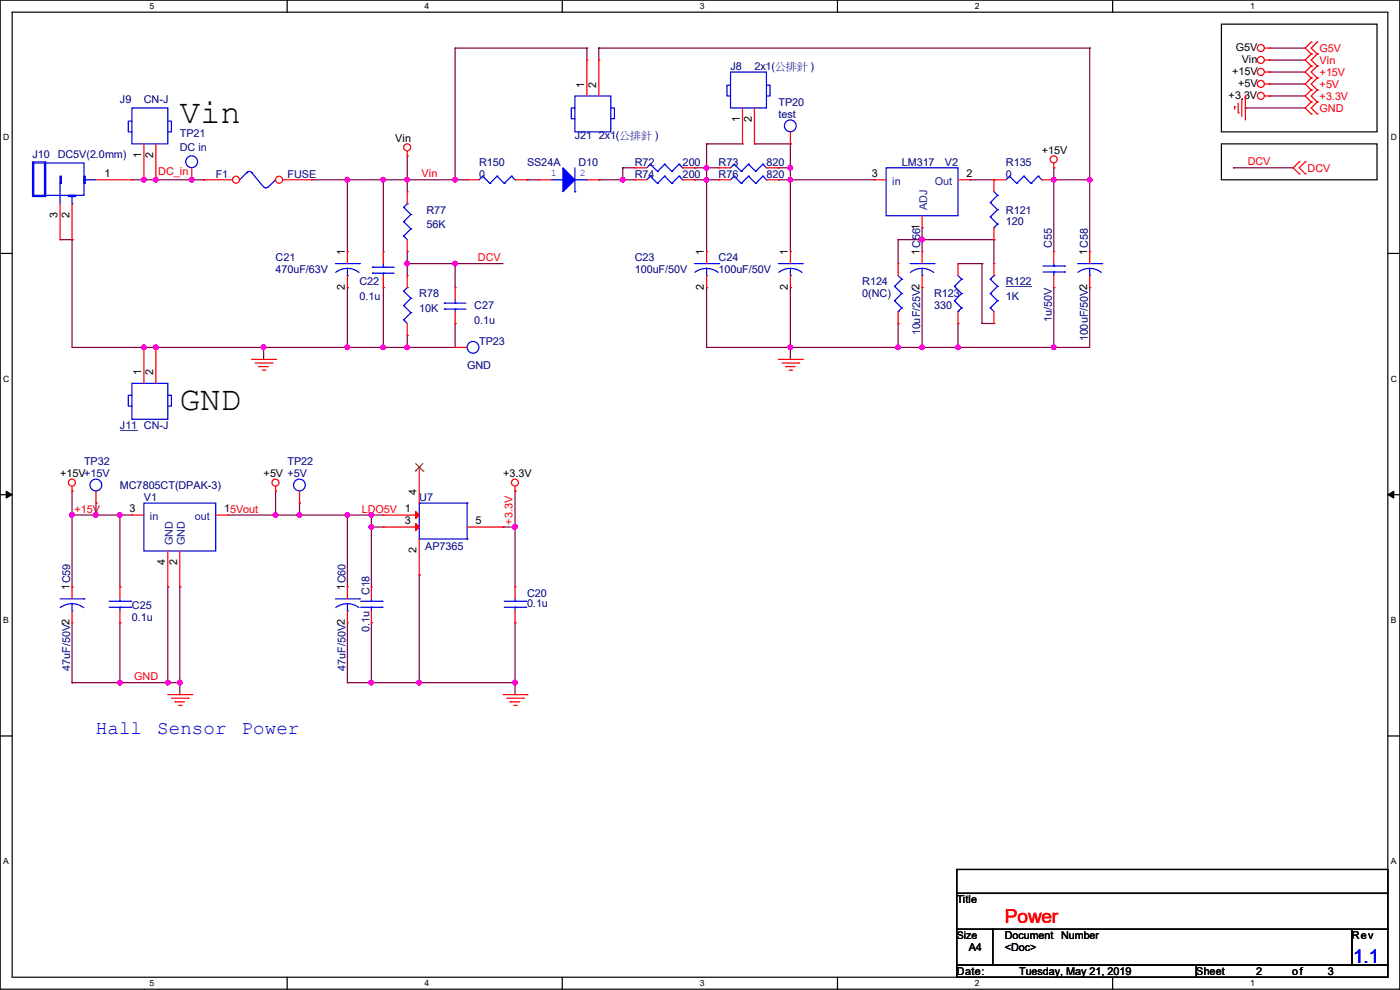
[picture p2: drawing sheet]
<svg xmlns="http://www.w3.org/2000/svg" width="297mm" height="210mm" viewBox="0 0 297 210" stroke-linecap="round" stroke-linejoin="round" font-family="sans-serif">
<path d="M0 0h297v209.8h-297zM2.6 2.6h291.8v204.7h-291.8z" fill="none" stroke="#000" stroke-width=".25"/>
<g fill="#fff">
<path d="M31.7 .3h1v2h-1z"/>
<path d="M31.7 207.6h1v1.9h-1z"/>
</g>
<path d="M60.9 0v2.6M60.9 207.3v2.5" fill="none" stroke="#000" stroke-width=".25"/>
<g fill="#fff">
<path d="M90.1 .3h1v2h-1z"/>
<path d="M90.1 207.6h1v1.9h-1z"/>
</g>
<path d="M119.3 0v2.6M119.3 207.3v2.5" fill="none" stroke="#000" stroke-width=".25"/>
<g fill="#fff">
<path d="M148.5 .3h.9v2h-.9z"/>
<path d="M148.5 207.6h.9v1.9h-.9z"/>
</g>
<path d="M177.7 0v2.6M177.7 207.3v2.5" fill="none" stroke="#000" stroke-width=".25"/>
<g fill="#fff">
<path d="M206.8 .3h1v2h-1z"/>
<path d="M206.8 207.6h1v1.9h-1z"/>
</g>
<path d="M236.1 0v2.6M236.1 207.3v2.5" fill="none" stroke="#000" stroke-width=".25"/>
<g fill="#fff">
<path d="M265.2 .3h1v2h-1z"/>
<path d="M265.2 207.6h1v1.9h-1z"/>
<path d="M.7 28.2h1.2v1.9h-1.2z"/>
<path d="M295.1 28.2h1.2v1.9h-1.2z"/>
<path d="M.7 79.3h1.2v2h-1.2z"/>
<path d="M295.1 79.3h1.2v2h-1.2z"/>
</g>
<path d="M0 53.8h2.6M294.4 53.8h2.6" fill="none" stroke="#000" stroke-width=".25"/>
<g fill="#fff">
<path d="M.7 130.5h1.2v2h-1.2z"/>
<path d="M295.1 130.5h1.1v2h-1.1z"/>
</g>
<path d="M0 104.9h2.6M294.4 104.9h2.6" fill="none" stroke="#000" stroke-width=".25"/>
<path d="M1.3 104.2l1.3 .7-1.3 .8zM294.4 104.9l1.3-.7v1.5z" fill="#000" stroke="#000" stroke-width=".21"/>
<g fill="#fff">
<path d="M.7 181.7h1.2v2h-1.2z"/>
<path d="M295.1 181.7h1.1v2h-1.1z"/>
</g>
<path d="M259.1 5.1h33v22.9h-33zM259.1 30.5h33v7.6h-33zM0 156.1h2.6M294.4 156.1h2.6M203 184.4h91.4v5.1h-91.4zM203 189.5h91.4v7.6h-91.4zM203 197.1h7.6v7.7h-7.6zM210.6 197.1h76.2v7.7h-76.2zM286.8 197.1h7.6v7.7h-7.6zM203 204.8h50.8v2.5h-50.8zM253.8 204.8h40.6v2.5h-40.6z" fill="none" stroke="#000" stroke-width=".25"/>
<g fill="none" stroke="#800040" stroke-width=".25">
<path d="M96.6 10.2h.1M96.6 10.2v27.9M96.6 10.2h27.9M124.5 10.2h.1M124.5 10.2v2.5M127 10.2h.1M127 10.2h104.2M127 10.2v2.5M231.2 10.2h.1M231.2 10.2v43.2M269.3 17.8h.1M269.3 15.3h.1"/>
<path d="M269.3 12.7h.1M269.3 10.2h.1M269.3 17.8h7.6M269.3 15.3h7.6M269.3 12.7h7.6M269.3 10.2h7.6M28 38.1h15.2M30.5 38.1h.1M33.1 38.1h.1M40.7 38.1h.1M43.2 38.1h.1M66.1 38.1h33"/>
<path d="M73.7 38.1h.1M73.7 38.1v15.3M81.3 38.1h.1M81.3 38.1v15.3M86.4 38.1h.1M86.4 33.1h.1M86.4 33.1v7.6M96.6 38.1h.1M111.8 38.1h.1M111.8 38.1h2.5M127 38.1h.1M127 38.1h7.7"/>
<path d="M132.1 35.6h.1M132.1 38.1h.1M132.1 35.6h2.6M132.1 35.6v2.5M147.4 38.1h.1M147.4 35.6h.1M147.4 38.1h5M147.4 35.6h5M149.9 35.6h.1M149.9 38.1h.1M149.9 30.5h.1M149.9 30.5v22.9"/>
<path d="M149.9 30.5h7.6M160.1 30.5h.1M160.1 30.5h7.6M165.1 38.1h.1M165.1 35.6h.1M165.1 38.1h20.4M165.1 35.6h2.6M167.7 35.6h.1M167.7 38.1h.1M167.7 30.5h.1M167.7 30.5v22.9M205.8 38.1h.1"/>
<path d="M205.8 38.1h5.1M223.6 35.6h.1M223.6 38.1h.1M223.6 38.1h7.6M223.6 35.6v17.8M231.2 38.1h.1M261.7 35.6h.1M261.7 35.6h12.7M264.2 22.9h.1M264.2 22.9h12.7M269.3 20.4h.1M269.3 20.4h7.6"/>
<path d="M12.7 50.8h2.6M15.3 50.8h.1M15.3 50.8v22.9h81.3v-5.1M86.4 55.9h.1M86.4 53.4h.1M86.4 53.4v5.1M86.4 55.9h20.3M96.6 55.9h.1M96.6 55.9v5.1M190.5 50.8h.1M190.5 50.8h20.4M190.5 50.8v5.1"/>
<path d="M195.6 48.3h.1M195.6 50.8h.1M195.6 48.3v5.1M203.2 55.9h.1M203.2 55.9h5.1M208.3 55.9h.1M208.3 55.9v12.7M210.9 50.8h.1M210.9 50.8v5.1M30.5 73.7h.1M33.1 73.7h.1M55.9 73.7h.1"/>
<path d="M55.9 73.7v2.5M73.7 61h.1M73.7 73.7h.1M73.7 61v12.7M81.3 61h.1M81.3 73.7h.1M81.3 61v12.7M86.4 73.7h.1M86.4 71.2h.1M86.4 71.2v2.5M96.6 68.6h.1M149.9 61h.1"/>
<path d="M149.9 73.7h.1M149.9 61v12.7M167.7 61h.1M167.7 73.7h.1M167.7 61v15.2M190.5 68.6h.1M190.5 73.7h.1M190.5 68.6v5.1M195.6 61h.1M195.6 73.7h.1M195.6 61v12.7M203.2 68.6h.1"/>
<path d="M203.2 73.7h.1M203.2 68.6v5.1M208.3 68.6h.1M208.3 68.6h2.6M223.6 61h.1M223.6 73.7h.1M223.6 61v12.7M231.2 61h.1M231.2 61v12.7h-81.3M15.3 109.3h.1M15.3 104.2h.1M15.3 104.2v20.3"/>
<path d="M15.3 109.3h12.7M20.4 109.3h.1M20.4 106.7h.1M20.4 106.7v2.6M25.4 109.3h.1M25.4 109.3v15.2M48.3 109.3h33M58.5 109.3h.1M58.5 104.2h.1M58.5 104.2v5.1M63.5 106.7h.1M63.5 109.3h.1"/>
<path d="M63.5 106.7v2.6M73.7 109.3h.1M73.7 109.3v15.2M78.8 109.3h.1M78.8 111.8h.1M78.8 109.3v15.2M78.8 111.8h2.5M106.7 111.8h.1M106.7 111.8h2.6M109.3 111.8h.1M109.3 104.2h.1M109.3 104.2v20.3"/>
<path d="M15.3 124.5h.1M15.3 132.1v12.7M25.4 132.1h.1M25.4 124.5h.1M25.4 132.1v12.7M35.6 124.5h.1M35.6 124.5v20.3M38.1 124.5h.1M38.1 124.5v22.9M73.7 132.1v12.7M78.8 132.1h.1M78.8 132.1v12.7"/>
<path d="M88.9 122h.1M88.9 122v22.8M109.3 132.1h.1M109.3 132.1v15.3M15.3 144.8h.1M15.3 144.8h22.8M35.6 144.8h.1M38.1 144.8h.1M73.7 144.8h.1M73.7 144.8h35.6M78.8 144.8h.1M109.3 144.8h.1"/>
</g>
<g fill="#f0f" stroke="#f0f" stroke-width=".25">
<circle cx="30.5" cy="38.1" r=".49"/>
<circle cx="55.9" cy="73.7" r=".49"/>
<circle cx="33" cy="73.7" r=".49"/>
<circle cx="81.3" cy="38.1" r=".49"/>
<circle cx="73.7" cy="38.1" r=".49"/>
<circle cx="81.3" cy="73.7" r=".49"/>
<circle cx="73.7" cy="73.7" r=".49"/>
<circle cx="86.4" cy="73.7" r=".49"/>
<circle cx="96.5" cy="55.9" r=".49"/>
<circle cx="86.4" cy="55.9" r=".49"/>
<circle cx="86.4" cy="38.1" r=".49"/>
<circle cx="30.5" cy="73.7" r=".49"/>
<circle cx="33" cy="38.1" r=".49"/>
<circle cx="40.7" cy="38.1" r=".49"/>
<circle cx="167.7" cy="38.1" r=".49"/>
<circle cx="167.7" cy="35.6" r=".49"/>
<circle cx="149.9" cy="38.1" r=".49"/>
<circle cx="149.9" cy="35.6" r=".49"/>
<circle cx="167.7" cy="73.7" r=".49"/>
<circle cx="132.1" cy="38.1" r=".49"/>
<circle cx="15.3" cy="109.2" r=".49"/>
<circle cx="35.6" cy="144.8" r=".49"/>
<circle cx="25.4" cy="109.2" r=".49"/>
<circle cx="109.2" cy="144.8" r=".49"/>
<circle cx="88.9" cy="144.8" r=".49"/>
<circle cx="109.2" cy="111.8" r=".49"/>
<circle cx="25.4" cy="144.8" r=".49"/>
<circle cx="38.1" cy="144.8" r=".49"/>
<circle cx="78.8" cy="111.8" r=".49"/>
<circle cx="195.6" cy="73.7" r=".49"/>
<circle cx="190.5" cy="73.7" r=".49"/>
<circle cx="58.4" cy="109.2" r=".49"/>
<circle cx="63.5" cy="109.2" r=".49"/>
<circle cx="203.2" cy="73.7" r=".49"/>
<circle cx="195.6" cy="50.8" r=".49"/>
<circle cx="231.2" cy="38.1" r=".49"/>
<circle cx="223.5" cy="38.1" r=".49"/>
<circle cx="223.5" cy="73.7" r=".49"/>
<circle cx="96.5" cy="38.1" r=".49"/>
<circle cx="73.7" cy="109.2" r=".49"/>
<circle cx="78.8" cy="109.2" r=".49"/>
<circle cx="78.8" cy="144.8" r=".49"/>
<circle cx="20.3" cy="109.2" r=".49"/>
</g>
<g fill="none" stroke="#f00" stroke-width=".25">
<path d="M268.3 17.8h1M268.3 15.3h1M268.3 12.7h1M268.3 10.2h1M269.3 17.8h.1M269.3 15.3h.1M269.3 12.7h.1M269.3 10.2h.1M278.2 19.1h.1M278.2 16.6h.1M278.2 14h.1M278.2 11.5h.1"/>
<path d="M278.2 8.9h.1M278.2 19.1l-1.3 1.3 1.3 1.2M278.2 16.6l-1.3 1.2 1.3 1.3M278.2 14l-1.3 1.3 1.3 1.3M278.2 11.5l-1.3 1.2 1.3 1.3M278.2 8.9l-1.3 1.3 1.3 1.3M279.4 19.1h.1M279.4 16.6h.1M279.4 14h.1M279.4 11.5h.1M279.4 8.9h.1M279.4 19.1l-1.2 1.3 1.2 1.2"/>
<path d="M279.4 16.6l-1.2 1.2 1.2 1.3M279.4 14l-1.2 1.3 1.2 1.3M279.4 11.5l-1.2 1.2 1.2 1.3M279.4 8.9l-1.2 1.3 1.2 1.3M20.4 38.1h7.6M28 38.1h.1M40.7 38.1h.1M40.7 35.6v2.5M86.4 33.1h.1M86.4 32v1.1M134.7 38.1h.1M134.7 38.1h2.5"/>
<path d="M144.8 38.1h2.6M147.4 38.1h.1M152.4 38.1h.1M152.4 38.1h2.6M157.5 30.5h.1M157.5 22.9v7.6M160.1 30.5h.1M160.1 22.9v7.6M162.6 38.1h2.5M165.1 38.1h.1M167.7 30.5h.1M167.7 28v2.5"/>
<path d="M185.5 38.1h.1M185.5 38.1h2.5M203.2 38.1h2.6M205.8 38.1h.1M210.9 38.1h.1M210.9 38.1h2.5M221 38.1h2.6M223.6 35.6h.1M223.6 38.1h.1M223.6 34.6v1M261.9 22.6h.1M261.9 22.6v.6"/>
<path d="M262.7 23.9h.1M262.7 21.9v2M263.4 21.1h.1M263.4 21.1v3.6M264.2 20.4h.1M264.2 20.4v5M268.3 20.4h1M269.3 20.4h.1M275.6 34.3h.1M275.6 36.9h.1M275.6 34.3l-1.2 1.3 1.2 1.3M276.9 36.9h.1"/>
<path d="M276.9 34.3h.1M276.9 34.3l-1.3 1.3 1.3 1.3M278.2 21.6h.1M278.2 24.2h.1M278.2 21.6l-1.3 1.3 1.3 1.3M279.4 21.6h.1M279.4 24.2h.1M279.4 21.6l-1.2 1.3 1.2 1.3M12.7 50.8h.1M12.7 43.2v7.6M15.3 50.8h.1M15.3 43.2v7.6"/>
<path d="M86.4 58.5h.1M86.4 58.5v2.5M167.7 53.4h.1M167.7 53.4v2.5M167.7 58.5v2.5M195.6 48.3h.1M195.6 45.8v2.5M203.2 55.9h.1M203.2 55.9v2.6M30.5 73.7h.1M30.5 73.7v7.6M33.1 73.7h.1"/>
<path d="M33.1 73.7v7.6M53.4 76.2h5.1M54.1 77h3.6M54.9 77.8h.1M54.9 77.8h2M55.7 78.5h.5M56.2 78.5h.1M57.7 77h.1M58.5 76.2h.1M86.4 71.2h.1M86.4 68.6v2.6M96.6 73.7h.1"/>
<path d="M96.6 73.7h2.5M165.1 76.2h5.1M165.9 77h3.6M166.7 77.8h.1M166.7 77.8h2M167.4 78.5h.5M167.7 61h.1M167.9 78.5h.1M169.5 77h.1M170.2 76.2h.1M203.2 68.6h.1M203.2 66.1v2.5"/>
<path d="M15.3 104.2h.1M15.3 103.2v1M20.4 106.7h.1M20.4 104.2v2.5M58.5 104.2h.1M58.5 103.2v1M109.3 104.2h.1M109.3 103.2v1M15.3 124.5h.1M15.3 132.1h.1M15.3 124.5v2.5M15.3 129.6v2.5"/>
<path d="M73.7 124.5h.1M73.7 132.1h.1M73.7 124.5v2.5M73.7 129.6v2.5M109.3 124.5h.1M109.3 132.1h.1M109.3 124.5v2.5M109.3 129.6v2.5M35.6 147.4h5.1M36.4 148.1h3.5M37.1 148.9h.1M37.1 148.9h2.1"/>
<path d="M37.9 149.6h.5M38.4 149.6h.1M39.9 148.1h.1M40.7 147.4h.1M106.7 147.4h5.1M107.5 148.1h3.5M108.2 148.9h.1M108.2 148.9h2.1M109 149.6h.5M109.5 149.6h.1M111 148.1h.1M111.8 147.4h.1"/>
<circle cx="267.5" cy="17.8" r=".74"/>
<circle cx="267.5" cy="15.3" r=".74"/>
<circle cx="267.5" cy="12.7" r=".74"/>
<circle cx="267.5" cy="10.2" r=".74"/>
<circle cx="86.4" cy="31.3" r=".74"/>
<circle cx="223.5" cy="33.8" r=".74"/>
<circle cx="267.5" cy="20.3" r=".74"/>
<circle cx="15.3" cy="102.4" r=".74"/>
<circle cx="58.4" cy="102.4" r=".74"/>
<circle cx="109.2" cy="102.4" r=".74"/>
</g>
<g fill="none" stroke="#00f" stroke-width=".25">
<path d="M155 15.3h7.6v7.6h-7.6zM155 18.1h-.8v2.3h.8M162.6 18.1h.8v2.3h-.8M6.9 34.3h2.8v7.4h-2.8zM7.2 34.6h10.6v6.8h-10.6zM9.4 34.6v6.8M12.7 38.9h.1M12.7 38.9v4.3M17.8 38.1h.1M17.8 38.1h2.6M52.3 36.6a.74 .74 0 0 1 1.1 0M52.4 36.6h.1"/>
<path d="M52.4 36.6l-1.6 1.5M53.4 36.6h.1M53.4 36.6l2.5 3.1M56.8 39.6a.49 .49 0 0 1-.8 0M58.5 38.1h.1M58.5 38.1l-1.6 1.6M138 37.4h.1M138 37.4l-.8 .7M138 37.4l1.5 1.5M139.5 38.9h.1M141 37.4h.1M141 37.4l-1.5 1.5"/>
<path d="M141 37.4l1.5 1.5M142.5 38.9h.1M144.1 37.4h.1M144.1 37.4l-1.6 1.5M144.1 37.4l.7 .7M144.8 38.1h.1M155.7 37.4h.1M155.7 37.4l-.7 .7M155.7 37.4l1.6 1.5M157.3 38.9h.1M158.8 37.4h.1M158.8 37.4l-1.5 1.5"/>
<path d="M158.8 37.4l1.5 1.5M160.3 38.9h.1M161.8 37.4h.1M161.8 37.4l-1.5 1.5M161.8 37.4l.8 .7M162.6 38.1h.1M188 35.6h15.2v10.2h-15.2zM214.2 37.4h.1M214.2 37.4l-.8 .7M214.2 37.4l1.5 1.5M215.7 38.9h.1M217.2 37.4h.1"/>
<path d="M217.2 37.4l-1.5 1.5M217.2 37.4l1.5 1.5M218.7 38.9h.1M220.3 37.4h.1M220.3 37.4l-1.6 1.5M220.3 37.4l.7 .7M221 38.1h.1M9.4 41.4h.1M15.3 43.2h.1M15.3 41.4v1.8M165.1 55.9h5.1M167.7 58.5h.1"/>
<path d="M167.7 56.9l1.5 .4 .9 .5M167.7 56.9l-1.1 .2-1.4 .7M167.7 56.9v1.6M170.2 55.9h.1M203.2 58.5l.8 .7M204 59.2h.1M204 59.2l-1.5 1.5M85.6 67.9h.1M85.6 64.8h.1M85.6 61.8h.1M85.6 67.9l.8 .7M85.6 64.8l1.6 1.5"/>
<path d="M85.6 61.8l1.6 1.5M86.4 61h.1M86.4 61l-.8 .8M87.2 66.3h.1M87.2 63.3h.1M87.2 66.3l-1.6 1.6M87.2 63.3l-1.6 1.5M202.5 60.7h.1M202.5 63.8h.1M202.5 60.7l1.5 1.6M202.5 63.8l1.5 1.5M203.2 66.1h.1"/>
<path d="M204 62.3h.1M204 65.3h.1M204 62.3l-1.5 1.5M204 65.3l-.8 .8M28 81.3h7.6v7.6h-7.6zM28 83.9h-.8v2.2h.8M35.6 83.9h.8v2.2h-.8M12.7 127h5.1M15.3 129.6h.1M15.3 128.1l1.5 .3 .9 .5M15.3 128.1l-1.1 .1-1.4 .7M15.3 128.1v1.5"/>
<path d="M17.8 127h.1M71.2 127h5M73.7 129.6h.1M73.7 128.1l1.6 .3 .9 .5M73.7 128.1l-1.1 .1-1.4 .7M73.7 128.1v1.5M76.2 127h.1M107 128.8h4.5M107 127.6h4.5M109.3 127.6h.1M109.3 128.8h.1M109.3 127v.6"/>
<path d="M109.3 128.8v.8M111.5 128.8h.1M111.5 127.6h.1"/>
<circle cx="40.7" cy="34.3" r="1.25"/>
<circle cx="167.7" cy="26.7" r="1.25"/>
<circle cx="100.4" cy="73.7" r="1.25"/>
<circle cx="20.3" cy="102.9" r="1.25"/>
</g>
<g fill="#00f" stroke="#00f" stroke-width=".25">
<path d="M14.5 41.4h1.5v.3h-1.5z" fill-rule="evenodd"/>
<path d="M12.7 37.4h.3v1.5h-.3z" fill-rule="evenodd"/>
<path d="M17.8 37.4h.3v1.5h-.3z" fill-rule="evenodd"/>
</g>
<path d="M25.4 91.4h3.7" fill="none" stroke="#000080" stroke-width=".21"/>
<circle cx="50.1" cy="38.1" r=".74" fill="#fff" stroke="#f00" stroke-width=".25"/>
<path d="M43.2 38.1h.1M43.2 38.1h6.1" fill="none" stroke="#f00" stroke-width=".25"/>
<circle cx="59.2" cy="38.1" r=".74" fill="#fff" stroke="#f00" stroke-width=".25"/>
<g fill="none" stroke="#f00" stroke-width=".25">
<path d="M124.5 12.7h.1M124.5 12.7v7.7M127 12.7h.1M127 12.7v7.7M30.5 38.1h.1M30.5 30.5v7.6M33.1 38.1h.1M33.1 30.5v7.6M60 38.1h6.1M66.1 38.1h.1M99.1 38.1h.1M99.1 38.1h2.5"/>
<path d="M109.3 38.1h2.5M111.8 38.1h.1M114.3 38.1h.1M114.3 38.1h2.6M124.5 38.1h2.5M127 38.1h.1M134.7 35.6h.1M134.7 35.6h2.5M144.8 35.6h2.6M147.4 35.6h.1M152.4 35.6h.1M152.4 35.6h2.6"/>
<path d="M162.6 35.6h2.5M165.1 35.6h.1M210.9 38.1h.1M210.9 38.1v2.6M73.7 53.4h.1M73.7 53.4v2.5M73.7 58.5v2.5M81.3 53.4h.1M81.3 53.4v2.5M81.3 58.5v2.5M86.4 53.4h.1M86.4 40.7h.1"/>
<path d="M86.4 40.7v2.5M86.4 50.8v2.6M149.9 53.4h.1M149.9 53.4v2.5M149.9 58.5v2.5M190.5 55.9h.1M190.5 55.9v2.6M195.6 53.4h.1M195.6 53.4v2.5M195.6 58.5v2.5M210.9 50.8h.1M210.9 55.9h.1"/>
<path d="M210.9 48.3v2.5M210.9 55.9v2.6M223.6 53.4h.1M223.6 53.4v2.5M223.6 58.5v2.5M231.2 53.4h.1M231.2 53.4v2.5M231.2 58.5v2.5M73.7 61h.1M81.3 61h.1M96.6 68.6h.1M96.6 61h.1"/>
<path d="M96.6 61v2.5M96.6 66.1v2.5M149.9 61h.1M190.5 68.6h.1M190.5 66.1v2.5M195.6 61h.1M210.9 68.6h.1M210.9 66.1v2.5M223.6 61h.1M231.2 61h.1M88.9 99.1h.1M88.9 99.1v7.6"/>
<path d="M28 109.3h.1M28 109.3h2.5M35.6 116.9v7.6M38.1 116.9v7.6M45.8 109.3h2.5M48.3 109.3h.1M63.5 106.7h.1M63.5 104.2v2.5M81.3 109.3h.1M81.3 111.8h.1M81.3 109.3h7.6M81.3 111.8h7.6"/>
<path d="M88.9 114.3v7.7M99.1 111.8h7.6M106.7 111.8h.1M25.4 124.5h.1M25.4 132.1h.1M25.4 124.5v2.5M25.4 129.6v2.5M35.6 124.5h.1M38.1 124.5h.1M78.8 124.5h.1M78.8 132.1h.1M78.8 124.5v2.5"/>
<path d="M78.8 129.6v2.5M88.9 122h.1"/>
</g>
<g fill="none" stroke="#00f" stroke-width=".25">
<path d="M28 22.9h7.6v7.6h-7.6zM28 25.7h-.8v2.3h.8M35.6 25.7h.8v2.3h-.8M102.4 37.4h.1M102.4 37.4l-.8 .7M102.4 37.4l1.5 1.5M103.9 38.9h.1M105.5 37.4h.1M105.5 37.4l-1.6 1.5M105.5 37.4l1.5 1.5M107 38.9h.1M108.5 37.4h.1"/>
<path d="M108.5 37.4l-1.5 1.5M108.5 37.4l.8 .7M109.3 38.1h.1M116.9 38.1h2.5M119.4 38.1h.1M122 20.4h7.6v7.6h-7.6zM122 22.9h-.8v2.3h.8M122 35.6v5.1M122 38.1h2.5M124.5 38.1h.1M129.6 22.9h.7v2.3h-.7M138 34.8h.1"/>
<path d="M138 34.8l-.8 .8M138 34.8l1.5 1.6M139.5 36.4h.1M141 34.8h.1M141 34.8l-1.5 1.6M141 34.8l1.5 1.6M142.5 36.4h.1M144.1 34.8h.1M144.1 34.8l-1.6 1.6M144.1 34.8l.7 .8M144.8 35.6h.1M155.7 34.8h.1"/>
<path d="M155.7 34.8l-.7 .8M155.7 34.8l1.6 1.6M157.3 36.4h.1M158.8 34.8h.1M158.8 34.8l-1.5 1.6M158.8 34.8l1.5 1.6M160.3 36.4h.1M161.8 34.8h.1M161.8 34.8l-1.5 1.6M161.8 34.8l.8 .8M162.6 35.6h.1M71.2 55.9h5"/>
<path d="M73.7 58.5h.1M73.7 56.9l1.6 .4 .9 .5M73.7 56.9l-1.1 .2-1.4 .7M73.7 56.9v1.6M76.2 55.9h.1M79 56.7h.1M79 58h.1M79 56.7h4.6M79 58h4.6M81.3 58h.1M81.3 56.7h.1M81.3 55.9v.8"/>
<path d="M81.3 58v.5M85.6 50.1h.1M85.6 47h.1M85.6 44h.1M85.6 50.1l.8 .7M85.6 47l1.6 1.6M85.6 44l1.6 1.5M86.4 43.2h.1M86.4 43.2l-.8 .8M87.2 48.6h.1M87.2 45.5h.1M87.2 48.6l-1.6 1.5"/>
<path d="M87.2 45.5l-1.6 1.5M122 40.7h.1M147.4 55.9h5M149.9 58.5h.1M149.9 56.9l1.6 .4 .9 .5M149.9 56.9l-1.1 .2-1.4 .7M149.9 56.9v1.6M152.4 55.9h.1M190.5 58.5l.8 .7M191.3 59.2h.1M191.3 59.2l-1.5 1.5M193.1 55.9h5.1"/>
<path d="M195.6 58.5h.1M195.6 56.9l1.6 .4 .9 .5M195.6 56.9l-1 .2-1.5 .7M195.6 56.9v1.6M198.2 55.9h.1M210.1 43h.1M210.1 46h.1M210.1 59.2h.1M210.1 43l1.5 1.5M210.1 46l1.5 1.5M210.1 59.2l1.5 1.5M210.9 48.3h.1"/>
<path d="M210.9 58.5h.1M210.9 40.7l.7 .7M210.9 58.5l-.8 .7M211.6 41.4h.1M211.6 44.5h.1M211.6 47.5h.1M211.6 41.4l-1.5 1.6M211.6 44.5l-1.5 1.5M211.6 47.5l-.7 .8M221.3 57.7h4.5M221.3 56.4h4.5M223.6 56.4h.1"/>
<path d="M223.6 57.7h.1M223.6 55.9v.5M223.6 57.7v.8M225.8 57.7h.1M225.8 56.4h.1M228.6 55.9h5.1M231.2 58.5h.1M231.2 56.9l1.5 .4 .9 .5M231.2 56.9l-1.1 .2-1.4 .7M231.2 56.9v1.6M233.7 55.9h.1M94.3 64.3h.1"/>
<path d="M94.3 65.6h.1M94.3 64.3h4.5M94.3 65.6h4.5M96.6 65.6h.1M96.6 64.3h.1M96.6 63.5v.8M96.6 65.6v.5M189.8 60.7h.1M189.8 63.8h.1M189.8 60.7l1.5 1.6M189.8 63.8l1.5 1.5M190.5 66.1h.1"/>
<path d="M191.3 62.3h.1M191.3 65.3h.1M191.3 62.3l-1.5 1.5M191.3 65.3l-.8 .8M210.1 65.3h.1M210.1 62.3h.1M210.1 65.3l.8 .8M210.1 62.3l1.5 1.5M211.6 63.8h.1M211.6 60.7h.1M211.6 63.8l-1.5 1.5M211.6 60.7l-1.5 1.6"/>
<path d="M30.5 106.7h15.3v10.2h-15.3zM88.9 106.7h.1M88.9 114.3h.1M88.9 106.7h10.2M88.9 106.7v7.6M88.9 114.3h10.2M99.1 106.7h.1M99.1 114.3h.1M99.1 106.7v7.6M23.2 128.8h4.5M23.2 127.6h4.5M25.4 127.6h.1"/>
<path d="M25.4 128.8h.1M25.4 127v.6M25.4 128.8v.8M27.7 128.8h.1M27.7 127.6h.1M76.5 128.8h4.6M76.5 127.6h4.6M78.8 127.6h.1M78.8 128.8h.1M78.8 127v.6M78.8 128.8v.8M81.1 128.8h.1"/>
<path d="M81.1 127.6h.1"/>
<circle cx="63.5" cy="102.9" r="1.25"/>
</g>
<path d="M119.4 35.6l2.6 2.5-2.6 2.6z" fill="#00f" stroke="#00f" stroke-width=".25"/>
<path d="M213.4 60.9h5.5" fill="none" stroke="#000080" stroke-width=".21"/>
<path d="M88.1 99.9h.1M88.2 98.3l1.5 1.6M89.7 98.3l-1.6 1.6M89.7 99.9h.1" fill="none" stroke="#804000" stroke-width=".21"/>
<g fill="#f00" stroke="#f00" stroke-width=".25">
<path d="M88.2 108.5l.7 .8-.7 .7z"/>
<path d="M88.2 111l.7 .8-.7 .8z"/>
</g>
<g fill="#f0f" stroke="#f0f" stroke-width=".25">
<circle cx="30.5" cy="38.1" r=".49"/>
<circle cx="55.9" cy="73.7" r=".49"/>
<circle cx="33" cy="73.7" r=".49"/>
<circle cx="81.3" cy="38.1" r=".49"/>
<circle cx="73.7" cy="38.1" r=".49"/>
<circle cx="81.3" cy="73.7" r=".49"/>
<circle cx="73.7" cy="73.7" r=".49"/>
<circle cx="86.4" cy="73.7" r=".49"/>
<circle cx="96.5" cy="55.9" r=".49"/>
<circle cx="86.4" cy="55.9" r=".49"/>
<circle cx="86.4" cy="38.1" r=".49"/>
<circle cx="30.5" cy="73.7" r=".49"/>
<circle cx="33" cy="38.1" r=".49"/>
<circle cx="40.7" cy="38.1" r=".49"/>
<circle cx="167.7" cy="38.1" r=".49"/>
<circle cx="167.7" cy="35.6" r=".49"/>
<circle cx="149.9" cy="38.1" r=".49"/>
<circle cx="149.9" cy="35.6" r=".49"/>
<circle cx="167.7" cy="73.7" r=".49"/>
<circle cx="132.1" cy="38.1" r=".49"/>
<circle cx="15.3" cy="109.2" r=".49"/>
<circle cx="35.6" cy="144.8" r=".49"/>
<circle cx="25.4" cy="109.2" r=".49"/>
<circle cx="109.2" cy="144.8" r=".49"/>
<circle cx="88.9" cy="144.8" r=".49"/>
<circle cx="109.2" cy="111.8" r=".49"/>
<circle cx="25.4" cy="144.8" r=".49"/>
<circle cx="38.1" cy="144.8" r=".49"/>
<circle cx="78.8" cy="111.8" r=".49"/>
<circle cx="195.6" cy="73.7" r=".49"/>
<circle cx="190.5" cy="73.7" r=".49"/>
<circle cx="58.4" cy="109.2" r=".49"/>
<circle cx="63.5" cy="109.2" r=".49"/>
<circle cx="203.2" cy="73.7" r=".49"/>
<circle cx="195.6" cy="50.8" r=".49"/>
<circle cx="231.2" cy="38.1" r=".49"/>
<circle cx="223.5" cy="38.1" r=".49"/>
<circle cx="223.5" cy="73.7" r=".49"/>
<circle cx="96.5" cy="38.1" r=".49"/>
<circle cx="73.7" cy="109.2" r=".49"/>
<circle cx="78.8" cy="109.2" r=".49"/>
<circle cx="78.8" cy="144.8" r=".49"/>
<circle cx="20.3" cy="109.2" r=".49"/>
</g>
<g font-size="7.2">
<text x="38.1" y="26.1">Vin</text>
<text x="38.1" y="87.1">GND</text>
</g>
<g font-size="4.1" fill="#00f">
<text x="20.4" y="155.7">Hall</text>
<text x="33.4" y="155.7">Sensor</text>
<text x="51.2" y="155.7">Power</text>
<text x="287.1" y="204.3">1.1</text>
</g>
<text font-size="4.1" fill="#f00" x="213.1" y="195.7">Power</text>
<g font-size="2.3">
<text x="262.2" y="10.8">G5V</text>
<text x="261.4" y="15.8">+15V</text>
<text x="263.4" y="13.3">Vin</text>
<text x="124" y="18.6" transform="rotate(-90 124 18.6)">1</text>
<text x="126.5" y="18.6" transform="rotate(-90 126.5 18.6)">2</text>
<text x="260.6" y="20.9">+3.3V</text>
<text x="262.7" y="18.4">+5V</text>
<text x="157" y="26" transform="rotate(-90 157 26)">1</text>
<text x="159.5" y="26" transform="rotate(-90 159.5 26)">2</text>
<text x="30" y="33.6" transform="rotate(-90 30 33.6)">1</text>
<text x="32.5" y="33.6" transform="rotate(-90 32.5 33.6)">2</text>
<text x="83.9" y="30.1">Vin</text>
<text x="221" y="32.6">+15V</text>
<text x="22.1" y="37.6">1</text>
<text x="185" y="37.6">3</text>
<text x="205" y="37.6">2</text>
<text x="12.2" y="46.3" transform="rotate(-90 12.2 46.3)">3</text>
<text x="14.7" y="46.3" transform="rotate(-90 14.7 46.3)">2</text>
<text x="73.2" y="54.1" transform="rotate(-90 73.2 54.1)">1</text>
<text x="149.4" y="54.1" transform="rotate(-90 149.4 54.1)">1</text>
<text x="167.1" y="54.1" transform="rotate(-90 167.1 54.1)">1</text>
<text x="195.1" y="54.1" transform="rotate(-90 195.1 54.1)">1C561</text>
<text x="230.6" y="54.1" transform="rotate(-90 230.6 54.1)">1C58</text>
<text x="73.2" y="61.5" transform="rotate(-90 73.2 61.5)">2</text>
<text x="149.4" y="61.5" transform="rotate(-90 149.4 61.5)">2</text>
<text x="167.1" y="61.5" transform="rotate(-90 167.1 61.5)">2</text>
<text x="30" y="79.5" transform="rotate(-90 30 79.5)">1</text>
<text x="32.5" y="79.5" transform="rotate(-90 32.5 79.5)">2</text>
<text x="12.7" y="101.2">+15V+15V</text>
<text x="55.9" y="101.2">+5V +5V</text>
<text x="106.7" y="101.2">+3.3V</text>
<text x="88.4" y="104.9" transform="rotate(-90 88.4 104.9)">4</text>
<text x="27.5" y="108.7">3</text>
<text x="47.5" y="108.7">15Vout</text>
<text x="85.9" y="108.7">1</text>
<text x="85.9" y="111.3">3</text>
<text x="100.9" y="111.3">5</text>
<text x="35.1" y="119.9" transform="rotate(-90 35.1 119.9)">4</text>
<text x="37.6" y="119.9" transform="rotate(-90 37.6 119.9)">2</text>
<text x="88.4" y="117.4" transform="rotate(-90 88.4 117.4)">2</text>
<text x="14.7" y="125.3" transform="rotate(-90 14.7 125.3)">1C59</text>
<text x="73.2" y="125.3" transform="rotate(-90 73.2 125.3)">1C60</text>
<text x="203" y="191.6">Title</text>
<text x="205.5" y="201.8">A4</text>
<text x="213.1" y="199.2">Document</text>
<text x="213.2" y="201.8">&lt;Doc&gt;</text>
<text x="225.1" y="199.2">Number</text>
<text x="286.8" y="199.2">Rev</text>
<text x="203" y="206.8">Date:</text>
<text x="216.2" y="206.8">Tuesday, May 21, 2019</text>
<text x="253.8" y="206.8">Sheet</text>
<text x="266.5" y="206.8">2</text>
<text x="274.1" y="206.8">of</text>
<text x="281.7" y="206.8">3</text>
</g>
<g font-size="2.3" fill="#f00">
<text x="280" y="11">G5V</text>
<text x="280" y="16.1">+15V</text>
<text x="280" y="13.5">Vin</text>
<text x="280" y="21.2">+3.3V</text>
<text x="280" y="18.6">+5V</text>
<text x="280" y="23.7">GND</text>
<text x="264.7" y="35.1">DCV</text>
<text x="33.6" y="37.2">DC_in</text>
<text x="89.5" y="37.6">Vin</text>
<text x="277.4" y="36.4">DCV</text>
<text x="101.4" y="55.4">DCV</text>
<text x="15.8" y="108.8">+15V</text>
<text x="76.8" y="108.8">LDO5V</text>
<text x="108.8" y="111.3" transform="rotate(-90 108.8 111.3)">+3.3V</text>
<text x="28.5" y="144.3">GND</text>
</g>
<g font-size="2.3" fill="#000080">
<text x="155" y="14.8">J8</text>
<text x="160.1" y="14.8">2x1(公排針 )</text>
<text x="25.4" y="21.9">J9</text>
<text x="30.5" y="21.9">CN-J</text>
<text x="165.1" y="22.4">TP20</text>
<text x="38.1" y="29">TP21</text>
<text x="122" y="29.5">J21</text>
<text x="127" y="29.5">2x1(公排針 )</text>
<text x="165.1" y="25">test</text>
<text x="6.9" y="33.6">J10</text>
<text x="12.2" y="33.6">DC5V(2.0mm)</text>
<text x="38.1" y="32.1">DC in</text>
<text x="101.6" y="35.1">R150</text>
<text x="111.8" y="35.1">SS24A</text>
<text x="122.7" y="35.1">D10</text>
<text x="134.7" y="35.1">R72</text>
<text x="144.8" y="35.1">200</text>
<text x="152.4" y="35.1">R73</text>
<text x="162.6" y="35.1">820</text>
<text x="191.3" y="35.1">LM317</text>
<text x="200.5" y="35.1">V2</text>
<text x="213.4" y="35.1">R135</text>
<text x="45.8" y="37.7">F1</text>
<text x="61" y="37.7">FUSE</text>
<text x="101.6" y="37.7">0</text>
<text x="134.7" y="37.7">R74</text>
<text x="144.8" y="37.7">200</text>
<text x="152.4" y="37.7">R76</text>
<text x="162.6" y="37.7">820</text>
<text x="213.4" y="37.7">0</text>
<text x="90.5" y="45.3">R77</text>
<text x="213.4" y="45.3">R121</text>
<text x="213.4" y="47.8">120</text>
<text x="90.5" y="48.3">56K</text>
<text x="223.1" y="52.6" transform="rotate(-90 223.1 52.6)">C55</text>
<text x="58.5" y="55.5">C21</text>
<text x="58.5" y="58">470uF/63V</text>
<text x="134.7" y="55.5">C23</text>
<text x="134.7" y="58">100uF/50V</text>
<text x="152.4" y="55.5">C24</text>
<text x="152.4" y="58">100uF/50V</text>
<text x="76.2" y="60.5">C22</text>
<text x="76.2" y="63.6">0.1u</text>
<text x="88.9" y="63.1">R78</text>
<text x="100.6" y="65.6">C27</text>
<text x="182.9" y="60.5">R124</text>
<text x="182.9" y="63.1">0(NC)</text>
<text x="198.2" y="63.1">R123</text>
<text x="198.2" y="65.6">330</text>
<text x="213.4" y="60.5">R122</text>
<text x="213.4" y="63.6">1K</text>
<text x="88.9" y="66.1">10K</text>
<text x="100.6" y="68.7">0.1u</text>
<text x="195.2" y="71.2" transform="rotate(-90 195.2 71.2)">10uF/25V2</text>
<text x="223.1" y="68.4" transform="rotate(-90 223.1 68.4)">1u/50V</text>
<text x="101.6" y="73.2">TP23</text>
<text x="230.8" y="72.4" transform="rotate(-90 230.8 72.4)">100uF/50V2</text>
<text x="99.1" y="78.3">GND</text>
<text x="25.4" y="91">J11 CN-J</text>
<text x="17.8" y="98.6">TP32</text>
<text x="61" y="98.6">TP22</text>
<text x="25.4" y="103.7">MC7805CT(DPAK-3)</text>
<text x="30.5" y="106.3">V1</text>
<text x="88.9" y="106.3">U7</text>
<text x="90.2" y="116.7">AP7365</text>
<text x="28" y="129.1">C25</text>
<text x="28" y="131.7">0.1u</text>
<text x="78.4" y="126.3" transform="rotate(-90 78.4 126.3)">C18</text>
<text x="111.8" y="126.6">C20</text>
<text x="111.8" y="128.9">0.1u</text>
<text x="78.4" y="134.2" transform="rotate(-90 78.4 134.2)">0.1u</text>
<text x="14.9" y="142.3" transform="rotate(-90 14.9 142.3)">47uF/50V2</text>
<text x="73.3" y="142.3" transform="rotate(-90 73.3 142.3)">47uF/50V2</text>
</g>
<g font-size="2.3" fill="#004080">
<text x="189.3" y="39.2">in</text>
<text x="198.3" y="39.2">Out</text>
<text x="196.7" y="44.5" transform="rotate(-90 196.7 44.5)">ADJ</text>
<text x="31.8" y="110.3">in</text>
<text x="41.4" y="110.3">out</text>
<text x="36.7" y="115.6" transform="rotate(-90 36.7 115.6)">GND</text>
<text x="39.2" y="115.6" transform="rotate(-90 39.2 115.6)">GND</text>
</g>
<text font-size="2.2" x="203" y="199.2">Size</text>
<g font-size="2.1" fill="#00f">
<text x="116.9" y="37.3">1</text>
<text x="123" y="37.3">2</text>
</g>
<g font-size="1.8">
<text x="31.7" y="1.9">5</text>
<text x="90.1" y="1.9">4</text>
<text x="148.5" y="1.9">3</text>
<text x="206.8" y="1.9">2</text>
<text x="265.2" y="1.9">1</text>
<text x=".7" y="29.8">D</text>
<text x="295.1" y="29.8">D</text>
<text x=".7" y="80.9">C</text>
<text x="295.1" y="80.9">C</text>
<text x=".7" y="132.1">B</text>
<text x="295.1" y="132.1">B</text>
<text x=".7" y="183.3">A</text>
<text x="295.1" y="183.3">A</text>
<text x="31.7" y="209.2">5</text>
<text x="90.1" y="209.2">4</text>
<text x="148.5" y="209.2">3</text>
<text x="206.8" y="209.2">2</text>
<text x="265.2" y="209.2">1</text>
</g>
</svg>
